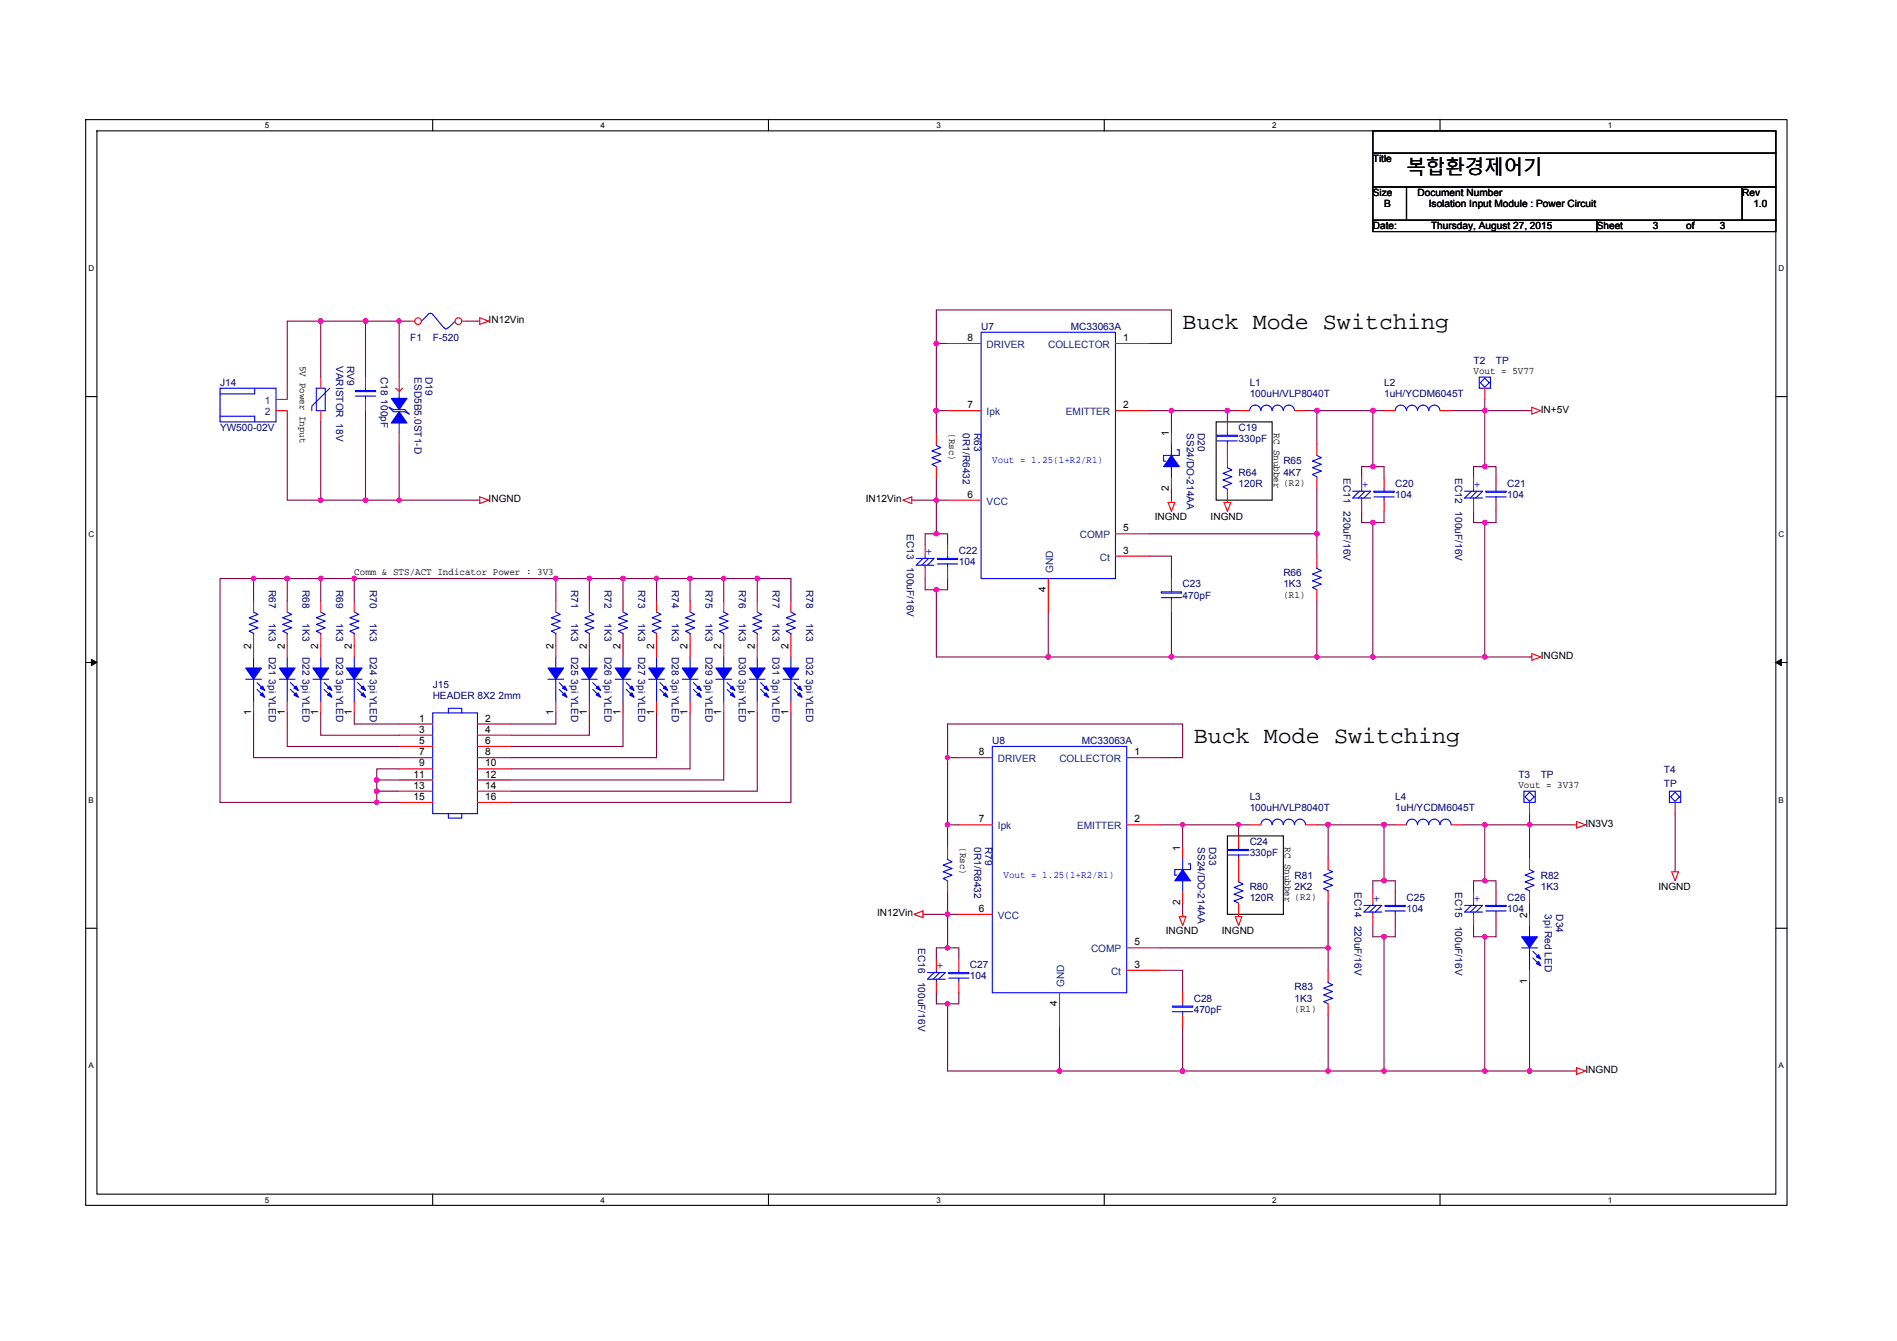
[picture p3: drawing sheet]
<svg xmlns="http://www.w3.org/2000/svg" width="297mm" height="210mm" viewBox="0 0 297 210" stroke-linecap="round" stroke-linejoin="round" font-family="sans-serif">
<path d="M13.4 18.7h266.4v170h-266.4zM15.2 20.5h262.9v166.5h-262.9z" fill="none" stroke="#000" stroke-width=".17"/>
<g fill="#fff">
<path d="M41.5 18.9h.6v1.4h-.6z"/>
<path d="M41.5 187.2h.6v1.4h-.6z"/>
</g>
<path d="M67.8 18.7v1.8M67.8 187v1.7" fill="none" stroke="#000" stroke-width=".17"/>
<g fill="#fff">
<path d="M94 18.9h.7v1.4h-.7z"/>
<path d="M94 187.2h.7v1.4h-.7z"/>
</g>
<path d="M120.3 18.7v1.8M120.3 187v1.7" fill="none" stroke="#000" stroke-width=".17"/>
<g fill="#fff">
<path d="M146.6 18.9h.7v1.4h-.7z"/>
<path d="M146.6 187.2h.7v1.4h-.7z"/>
</g>
<path d="M172.9 18.7v1.8M172.9 187v1.7" fill="none" stroke="#000" stroke-width=".17"/>
<g fill="#fff">
<path d="M199.2 18.9h.7v1.4h-.7z"/>
<path d="M199.2 187.2h.7v1.4h-.7z"/>
</g>
<path d="M225.5 18.7v1.8M225.5 187v1.7" fill="none" stroke="#000" stroke-width=".17"/>
<g fill="#fff">
<path d="M251.8 18.9h.7v1.4h-.7z"/>
<path d="M251.8 187.2h.7v1.4h-.7z"/>
<path d="M13.9 41.3h.8v1.4h-.8z"/>
<path d="M278.5 41.3h.9v1.4h-.9z"/>
<path d="M13.9 82.9h.8v1.4h-.8z"/>
<path d="M278.5 82.9h.9v1.4h-.9z"/>
</g>
<path d="M13.4 62.1h1.8M278.1 62.1h1.7" fill="none" stroke="#000" stroke-width=".17"/>
<g fill="#fff">
<path d="M13.9 124.5h.8v1.4h-.8z"/>
<path d="M278.5 124.5h.8v1.4h-.8z"/>
</g>
<path d="M13.4 103.7h1.8M278.1 103.7h1.7" fill="none" stroke="#000" stroke-width=".17"/>
<path d="M14.3 103.2l.9 .5-.9 .5zM278.1 103.7l.8-.5v1z" fill="#000" stroke="#000" stroke-width=".16"/>
<g fill="#fff">
<path d="M13.8 166.2h.9v1.4h-.9z"/>
<path d="M278.5 166.2h.8v1.4h-.8z"/>
</g>
<path d="M215 20.5h63.1v3.5h-63.1zM215 24h63.1v5.3h-63.1zM215 29.3h5.2v5.2h-5.2zM215 34.5h35v1.8h-35zM220.2 29.3h52.6v5.2h-52.6zM250 34.5h28.1v1.8h-28.1zM272.8 29.3h5.3v5.2h-5.3zM190.4 66.1h8.8v12.2h-8.8zM192.2 130.9h8.8v12.3h-8.8zM13.4 145.4h1.8M278.1 145.4h1.7" fill="none" stroke="#000" stroke-width=".17"/>
<g fill="none" stroke="#800040" stroke-width=".17">
<path d="M50.2 50.3h7v8.8M50.2 50.3h-5.2v12.2M50.2 50.3v8.8M57.2 50.3h5.3M62.5 50.3h1.7M62.5 50.3v8.8M73 50.3h1.8M146.6 53.8v10.5M148.4 53.8h-1.8v-5.3h36.8v5.3h-3.5M45 64.3v14h5.2M50.2 78.3h7M50.2 66.1v12.2"/>
<path d="M57.2 64.3v14M57.2 78.3h5.3M62.5 69.6v8.7M62.5 78.3h12.3M143.1 78.3h3.5M146.6 74.8v3.5M146.6 78.3v5.3M146.6 78.3h1.8M146.6 64.3v3.5M146.6 64.3h1.8M179.9 64.3h3.5M183.4 64.3v3.5"/>
<path d="M183.4 76.6v1.7M183.4 64.3h8.8v1.8M192.2 64.3h1.7M204.4 64.3h1.8M206.2 76.6v7M206.2 64.3v5.3M206.2 64.3h8.8M215 73.1h-1.8v1.7M215 64.3v8.8M215 73.1h1.7v1.7M215 64.3h1.7M227.2 64.3h5.3"/>
<path d="M232.5 64.3v8.8h1.7v1.7M232.5 64.3h7M232.5 62.5v1.8M232.5 73.1h-1.8v1.7M39.7 90.6h5.3v3.5M39.7 90.6h-5.2v35h24.5v-1.7h3.5M39.7 90.6v3.5M45 90.6h5.2M50.2 90.6v3.5M50.2 90.6h5.3M55.5 90.6v3.5M55.5 90.6h31.5"/>
<path d="M87 90.6v3.5M87 90.6h5.3M92.3 90.6v3.5M92.3 90.6h5.3M97.6 90.6v3.5M97.6 90.6h5.2M102.8 90.6h5.3M102.8 90.6v3.5M108.1 90.6h5.2M108.1 90.6v3.5M113.3 90.6v3.5M113.3 90.6h5.3"/>
<path d="M118.6 90.6v3.5M118.6 90.6h5.2v3.5M144.9 90.6v1.8h1.7M146.6 92.4v10.5h17.5M146.6 83.6h-1.7v1.7M146.6 83.6h1.8v1.7M148.4 90.6v1.8h-1.8M164.1 95.8v7.1M179.9 83.6h26.3M179.9 87.1h3.5v3.5M183.4 95.8v7.1M206.2 83.6v3.5"/>
<path d="M206.2 94.1v8.8M213.2 80.1v1.7h1.8M215 81.8v21.1M216.7 80.1v1.7h-1.7M230.7 80.1v1.7h1.8M232.5 81.8v21.1M234.2 80.1v1.7h-1.7M39.7 111.6v7h22.8M45 111.6v5.3h17.5M50.2 111.6v3.5h12.3M55.5 111.6v1.8h7M87 111.6v1.8h-7"/>
<path d="M92.3 111.6v3.5h-12.3M97.6 111.6v5.3h-17.6M102.8 111.6v7h-22.8M108.1 111.6v8.8h-28.1M113.3 111.6v10.5h-33.3M118.6 111.6v12.3h-38.6M123.8 111.6v14h-43.8M148.4 118.6v10.6M150.1 118.6h-1.7v-5.2h36.8v5.2h-3.5M164.1 102.9h19.3M183.4 102.9h49.1M232.5 102.9h7"/>
<path d="M59 125.6h3.5M62.5 120.4h-3.5v1.7M62.5 122.1h-3.5v1.8M148.4 129.2v3.5M148.4 129.2h1.7M148.4 139.7v3.5M181.7 129.2h3.5M185.2 129.2v3.5M185.2 129.2h8.7v1.7M193.9 129.2h1.8M206.2 129.2h1.8M208 129.2v5.2"/>
<path d="M208 129.2h8.7M216.7 137.9h1.8v1.8M216.7 129.2h1.8M216.7 137.9h-1.7v1.8M216.7 129.2v8.7M229 129.2h3.5M232.5 129.2h7v5.2M232.5 129.2v8.7h1.7v1.8M232.5 137.9h-1.8v1.8M239.5 127.4v1.8h7M262.3 127.4v8.8M144.9 143.2h3.5"/>
<path d="M146.6 155.4v1.8h1.8v10.5h17.5M148.4 143.2h1.7M148.4 148.4h-1.8v1.8M148.4 143.2v5.2M148.4 148.4h1.7v1.8M150.1 155.4v1.8h-1.7M181.7 151.9h3.5v3.5M181.7 148.4h26.3M185.2 141.4v1.8M208 141.4v7M208 148.4v3.5M208 158.9v8.8"/>
<path d="M215 144.9v1.8h1.7M216.7 146.7v21M218.5 144.9v1.8h-1.8M230.7 144.9v1.8h1.8M232.5 146.7v21M234.2 144.9v1.8h-1.7M239.5 153.7v14M239.5 141.4v1.8M165.9 167.7h19.3M165.9 160.7v7M185.2 160.7v7M185.2 167.7h47.3"/>
<path d="M232.5 167.7h7M239.5 167.7h7"/>
</g>
<g fill="#f0f" stroke="#f0f" stroke-width=".17">
<circle cx="62.5" cy="50.3" r=".34"/>
<circle cx="57.2" cy="50.3" r=".34"/>
<circle cx="50.2" cy="78.3" r=".35"/>
<circle cx="50.2" cy="50.3" r=".35"/>
<circle cx="62.5" cy="78.3" r=".34"/>
<circle cx="57.2" cy="78.3" r=".34"/>
<circle cx="97.5" cy="90.6" r=".34"/>
<circle cx="55.5" cy="90.6" r=".34"/>
<circle cx="39.7" cy="90.6" r=".34"/>
<circle cx="87" cy="90.6" r=".34"/>
<circle cx="50.2" cy="90.6" r=".35"/>
<circle cx="44.9" cy="90.6" r=".34"/>
<circle cx="92.3" cy="90.6" r=".34"/>
<circle cx="206.2" cy="64.3" r=".34"/>
<circle cx="206.2" cy="102.8" r=".34"/>
<circle cx="183.4" cy="102.8" r=".34"/>
<circle cx="164.1" cy="102.8" r=".35"/>
<circle cx="232.5" cy="102.8" r=".34"/>
<circle cx="232.5" cy="81.8" r=".34"/>
<circle cx="215" cy="102.8" r=".34"/>
<circle cx="215" cy="81.8" r=".34"/>
<circle cx="148.4" cy="157.2" r=".34"/>
<circle cx="148.4" cy="148.4" r=".34"/>
<circle cx="239.5" cy="167.7" r=".34"/>
<circle cx="208" cy="167.7" r=".35"/>
<circle cx="185.2" cy="167.7" r=".34"/>
<circle cx="165.9" cy="167.7" r=".34"/>
<circle cx="232.5" cy="167.7" r=".34"/>
<circle cx="232.5" cy="146.7" r=".34"/>
<circle cx="216.7" cy="167.7" r=".35"/>
<circle cx="216.7" cy="146.7" r=".35"/>
<circle cx="216.7" cy="137.9" r=".35"/>
<circle cx="216.7" cy="129.1" r=".35"/>
<circle cx="208" cy="129.1" r=".35"/>
<circle cx="232.5" cy="137.9" r=".34"/>
<circle cx="232.5" cy="129.1" r=".34"/>
<circle cx="193.9" cy="129.1" r=".34"/>
<circle cx="208" cy="148.4" r=".35"/>
<circle cx="148.3" cy="143.2" r=".34"/>
<circle cx="148.4" cy="129.1" r=".34"/>
<circle cx="148.4" cy="118.6" r=".34"/>
<circle cx="185.2" cy="129.1" r=".34"/>
<circle cx="239.5" cy="129.1" r=".34"/>
<circle cx="215" cy="64.3" r=".34"/>
<circle cx="215" cy="73.1" r=".34"/>
<circle cx="232.5" cy="73.1" r=".34"/>
<circle cx="232.5" cy="64.3" r=".34"/>
<circle cx="183.4" cy="64.3" r=".34"/>
<circle cx="192.2" cy="64.3" r=".34"/>
<circle cx="206.2" cy="83.6" r=".34"/>
<circle cx="146.6" cy="78.3" r=".35"/>
<circle cx="146.6" cy="64.3" r=".35"/>
<circle cx="146.6" cy="92.3" r=".35"/>
<circle cx="146.6" cy="83.6" r=".35"/>
<circle cx="146.6" cy="53.8" r=".35"/>
<circle cx="108" cy="90.6" r=".34"/>
<circle cx="118.6" cy="90.6" r=".34"/>
<circle cx="113.3" cy="90.6" r=".34"/>
<circle cx="102.8" cy="90.6" r=".35"/>
<circle cx="59" cy="122.1" r=".35"/>
<circle cx="59" cy="123.9" r=".35"/>
<circle cx="59" cy="125.6" r=".35"/>
</g>
<g fill="none" stroke="#f00" stroke-width=".17">
<path d="M50.2 59.1v1.7M74.8 50.3h.3M75.1 49.8l1.4 .5-1.4 .5zM148.4 53.8h5.2M174.7 53.8h5.2M50.2 64.3v1.8M74.8 78.3h.3M75.1 77.8l1.4 .5-1.4 .5zM141.4 78.3l1.4-.5v1zM142.8 78.3h.3M146.6 73.1v1.7M146.6 67.8v1.8"/>
<path d="M148.4 78.3h5.2M148.4 64.3h5.2M174.7 64.3h5.2M182.9 78.7h1.1l-.6 1.4zM183.4 78.3v.4M183.4 74.8v1.8M183.4 67.8v1.8M191.7 78.7h1l-.5 1.4zM192.2 76.6v2.1M192.2 71.3v1.8M193.9 64.3h1.8M202.7 64.3h1.7"/>
<path d="M206.2 69.6v1.7M206.2 74.8v1.8M213.2 74.8v1.8M213.2 78.3v1.8M234.2 74.8v1.8M234.2 78.3v1.8M239.5 64.3h.4M239.9 63.8l1.4 .5-1.4 .5zM39.7 94.1v1.7M39.7 99.4v3.5M45 94.1v1.7M45 99.4v3.5"/>
<path d="M50.2 94.1v1.7M50.2 99.4v1.7M87 99.4v3.5M87 94.1v1.7M92.3 99.4v3.5M92.3 94.1v1.7M97.6 94.1v1.7M97.6 99.4v1.7M108.1 94.1v1.7M108.1 99.4v1.7M113.3 94.1v1.7M113.3 99.4v1.7"/>
<path d="M123.8 94.1v1.7M123.8 99.4v1.7M148.4 85.3v1.8M148.4 88.8v1.8M164.1 90.6v5.2M174.7 87.1h5.2M174.7 83.6h5.2M39.7 109.9v1.7M45 109.9v1.7M62.5 113.4h5.3M62.5 115.1h5.3M62.5 116.9h5.3"/>
<path d="M62.5 118.6h5.3M74.8 113.4h5.2M74.8 115.1h5.2M74.8 116.9h5.2M74.8 118.6h5.2M87 109.9v1.7M92.3 109.9v1.7M150.1 118.6h5.3M176.4 118.6h5.3M239.5 102.9h.4M239.9 102.3l1.4 .6-1.4 .5zM62.5 120.4h5.3"/>
<path d="M62.5 122.1h5.3M62.5 123.9h5.3M62.5 125.6h5.3M74.8 120.4h5.2M74.8 122.1h5.2M74.8 123.9h5.2M74.8 125.6h5.2M148.4 137.9v1.8M148.4 132.7v1.7M150.1 129.2h5.3M176.4 129.2h5.3M185.2 139.7v1.7"/>
<path d="M185.2 132.7v1.7M193.9 130.9v1.8M193.9 134.4v3.5M195.7 129.2h1.7M204.4 129.2h1.8M208 134.4v1.8M208 139.7v1.7M218.5 129.2h1.7M227.2 129.2h1.8M239.5 125.6v1.8M246.5 129.2h.4M246.9 128.6l1.4 .6-1.4 .5z"/>
<path d="M261.8 136.5h1l-.5 1.4zM262.3 136.2v.3M143.1 143.2l1.4-.6v1.1zM144.5 143.2h.4M146.6 150.2v1.7M146.6 153.7v1.7M150.1 143.2h5.3M165.9 155.4v5.3M176.4 151.9h5.3M176.4 148.4h5.3M184.7 143.5h1l-.5 1.4zM185.2 143.2v.3"/>
<path d="M193.4 143.5h1.1l-.6 1.4zM193.9 141.4v2.1M246.5 167.7h.4M246.9 167.2l1.4 .5-1.4 .5z"/>
</g>
<g fill="none" stroke="#00f" stroke-width=".17">
<path d="M67.1 49.2l-1.1 1.1M67.8 49.2l1.7 2.1M67.8 49.2l-.4-.1-.4 .1M69.5 51.3l.3 .2 .3-.2M71.3 50.3l-1.1 1M153.6 52h21.1v38.6h-21.1zM49.5 60.8h1.4v3.5h-1.4zM51.6 60.8l-2.8 2.8v.7M146.6 69.6v.1l.7 .4-1.4 .5 1.4 .5-1.4 .6 1.4 .5-1.4 .5 .7 .4M183.4 73.1v1.7M183.4 69.6v1.7M184.3 70.4h.4v.9h-2.5v.9h.3"/>
<path d="M192.2 73.1v.1l.7 .4-1.4 .5 1.4 .6-1.4 .5 1.4 .5-1.4 .5 .7 .4M197.4 64.3a.87 .87 0 0 0-.8-.9 .87 .87 0 0 0-.9 .9M199.2 64.3a.87 .87 0 0 0-.9-.9 .87 .87 0 0 0-.9 .9M202.7 64.3a.88 .88 0 0 0-.9-.9 .88 .88 0 0 0-.9 .9 .87 .87 0 0 0-.8-.9 .87 .87 0 0 0-.9 .9M206.2 71.3l.7 .4-1.4 .5 1.4 .5-1.4 .5 1.4 .6-1.4 .5 .7 .4v.1M211.8 76.9h2.8l-1 1.1M212.9 76.9l-1.1 1.1h2.8M213.2 76.6v.3M213.2 78v.3M213.7 76.9l-1 1.1M232.7 77.8h3.1M232.7 76.9h3.1v.2h-3.1z"/>
<path d="M234.2 76.6v.3M234.2 77.8v.5M39.7 95.8l.7 .4-1.4 .5 1.4 .6-1.4 .5 1.4 .5-1.4 .5 .7 .4v.2M45 95.8l.7 .4-1.4 .5 1.4 .6-1.4 .5 1.4 .5-1.4 .5 .7 .4v.2M50.2 95.8l.7 .4-1.4 .5 1.4 .6-1.4 .5 1.4 .5-1.4 .5 .7 .4v.2M87 95.8l.7 .4-1.4 .5 1.4 .6-1.4 .5 1.4 .5-1.4 .5 .7 .4v.2M92.3 95.8l.7 .4-1.4 .5 1.4 .6-1.4 .5 1.4 .5-1.4 .5 .7 .4v.2M97.6 95.8l.7 .4-1.5 .5 1.5 .6-1.5 .5 1.5 .5-1.5 .5 .8 .4v.2M108.1 95.8l.7 .4-1.4 .5 1.4 .6-1.4 .5 1.4 .5-1.4 .5 .7 .4v.2M113.3 95.8l.7 .4-1.4 .5 1.4 .6-1.4 .5 1.4 .5-1.4 .5 .7 .4v.2M123.8 95.8l.7 .4-1.4 .5 1.4 .6-1.4 .5 1.4 .5-1.4 .5 .7 .4v.2M146.8 88.3h3.1"/>
<path d="M146.8 87.4h3.1v.2h-3.1zM148.4 87.1v.3M148.4 88.3v.5M38.5 106.4h2.4M39.7 102.9v1.7M39.7 106.4v3.5M40.2 106.9l1.1 1M40.2 108l1.1 1M43.7 106.4h2.5M45 102.9v1.7M45 106.4v3.5M45.5 106.9l1 1"/>
<path d="M45.5 108l1 1M67.8 111.6h7v15.8h-7zM70.2 111.6v-.7h2.1v.7M85.8 106.4h2.5M87 102.9v1.7M87 106.4v3.5M87.6 106.9l1 1M87.6 108l1 1M91.1 106.4h2.4M92.3 102.9v1.7M92.3 106.4v3.5M92.8 106.9l1.1 1"/>
<path d="M92.8 108l1.1 1M155.4 116.9h21v38.5h-21zM70.2 127.4v.7h2.1v-.7M148.4 134.4v.2l.7 .3-1.4 .6 1.4 .5-1.4 .5 1.4 .5-1.4 .6 .7 .3M185.2 137.9v1.8M185.2 134.4v1.8M186.1 135.3h.3v.9h-2.4v.8h.3M192.4 133.9h3.1M192.4 133h3.1v.2h-3.1zM193.9 132.7v.3M193.9 133.9v.5M193.9 137.9v.2l.7 .3-1.4 .6 1.4 .5-1.4 .5 1.4 .5-1.4 .6 .7 .3"/>
<path d="M199.2 129.1a.87 .87 0 0 0-.9-.8 .87 .87 0 0 0-.9 .8M204.4 129.1a.87 .87 0 0 0-.8-.8 .87 .87 0 0 0-.9 .8 .88 .88 0 0 0-.9-.8 .88 .88 0 0 0-.9 .8 .87 .87 0 0 0-.8-.8 .87 .87 0 0 0-.9 .8M208 136.2l.7 .3-1.4 .5 1.4 .6-1.4 .5 1.4 .5-1.4 .5 .7 .4v.2M227.2 129.1a.88 .88 0 0 0-.9-.8 .88 .88 0 0 0-.8 .8 .88 .88 0 0 0-.9-.8 .88 .88 0 0 0-.9 .8 .88 .88 0 0 0-.9-.8 .88 .88 0 0 0-.8 .8 .86 .86 0 0 0-.9-.8 .86 .86 0 0 0-.9 .8M238.6 123.9h1.8v1.7h-1.8zM239.5 124.1l.7 .7-.7 .7-.7-.7zM145.2 152.3h2.8l-1 1M146.3 152.3l-1.1 1h2.8M146.6 151.9v.4M146.6 153.3v.4M147.1 152.3l-1 1"/>
</g>
<g fill="#00f" stroke="#00f" stroke-width=".17">
<path d="M185.2 136.2l1.2 1.7h-2.4z" fill-rule="evenodd"/>
<path d="M85.8 104.6h2.5l-1.3 1.8z" fill-rule="evenodd"/>
<path d="M88.1 108.8l.3-.3 .4 .7z" fill-rule="evenodd"/>
<path d="M88.1 107.8l.3-.4 .4 .7z" fill-rule="evenodd"/>
<path d="M91.1 104.6h2.4l-1.2 1.8z" fill-rule="evenodd"/>
<path d="M93.7 108.5l.3 .7-.7-.4z" fill-rule="evenodd"/>
<path d="M93.7 107.4l.3 .7-.7-.3z" fill-rule="evenodd"/>
<path d="M38.5 104.6h2.4l-1.2 1.8z" fill-rule="evenodd"/>
<path d="M40.8 108.8l.3-.3 .4 .7z" fill-rule="evenodd"/>
<path d="M40.8 107.8l.3-.4 .4 .7z" fill-rule="evenodd"/>
<path d="M183.4 71.3l1.3 1.8h-2.5z" fill-rule="evenodd"/>
<path d="M43.7 104.6h2.5l-1.2 1.8z" fill-rule="evenodd"/>
<path d="M46 108.8l.4-.3 .3 .7z" fill-rule="evenodd"/>
<path d="M46 107.8l.4-.4 .3 .7z" fill-rule="evenodd"/>
</g>
<circle cx="65.5" cy="50.3" r=".52" fill="#fff" stroke="#f00" stroke-width=".17"/>
<path d="M64.2 50.3h.7" fill="none" stroke="#f00" stroke-width=".17"/>
<circle cx="71.8" cy="50.3" r=".52" fill="#fff" stroke="#f00" stroke-width=".17"/>
<g fill="none" stroke="#f00" stroke-width=".17">
<path d="M57.2 59.1v1.7M62.5 59.1v1.7M72.3 50.3h.7M43.2 62.5h1.8M43.2 64.3h1.8M57.2 62.5v1.8M62 60.8l.5 .5 .5-.5M62.5 67.8v1.8M192.2 66.1v1.7M192.2 69.6v1.7M216.7 64.3h1.8M216.7 74.8v1.8"/>
<path d="M216.7 78.3v1.8M225.5 64.3h1.7M230.7 74.8v1.8M230.7 78.3v1.8M232.5 60.8v1.7M55.5 99.4v3.5M55.5 94.1v1.7M102.8 94.1v1.7M102.8 99.4v3.5M118.6 94.1v1.7M118.6 99.4v3.5M144.9 85.3v1.8"/>
<path d="M144.9 88.8v1.8M183.4 90.6v1.8M183.4 94.1v1.7M206.2 92.4v1.7M206.2 87.1v1.7M50.2 101.1v1.8M50.2 109.9v1.7M55.5 109.9v1.7M97.6 101.1v1.8M97.6 109.9v1.7M102.8 109.9v1.7M108.1 101.1v1.8"/>
<path d="M108.1 109.9v1.7M113.3 101.1v1.8M113.3 109.9v1.7M118.6 109.9v1.7M123.8 101.1v1.8M123.8 109.9v1.7M215 139.7v1.7M218.5 139.7v1.7M230.7 139.7v1.7M234.2 139.7v1.7M239.5 134.4v1.8M239.5 139.7v1.7"/>
<path d="M262.3 125.6v1.8M150.1 150.2v1.7M150.1 153.7v1.7M185.2 155.4v1.8M185.2 158.9v1.8M208 157.2v1.7M208 151.9v1.8M215 143.2v1.7M218.5 143.2v1.7M230.7 143.2v1.7M234.2 143.2v1.7M239.5 143.2v1.7"/>
<path d="M239.5 151.9v1.8"/>
</g>
<g fill="none" stroke="#00f" stroke-width=".17">
<path d="M231.6 59.1h1.8v1.7h-1.8zM231.8 59.9l.7-.7 .7 .7-.7 .7zM34.5 65.2h5.4v.9M34.5 60.8h8.7v5.3h-8.7zM39.9 60.8v.9h-5.4M55.7 62h3.1M55.7 61.2h3.1v.1h-3.1zM57.2 60.8v.4M57.2 62v.5M60.9 63.8l.7 .3h1.8l.7 .7-.7-.3h-1.8zM62.5 60.8v1.7M62.5 66.1v1.7"/>
<path d="M190.6 69h3.2M190.6 68.2h3.2v.1h-3.2zM192.2 67.8v.4M192.2 69v.6M215.1 77.8h3.2M215.1 76.9h3.2v.2h-3.2zM216.7 76.6v.3M216.7 77.8v.5M220.2 64.3a.87 .87 0 0 0-.9-.9 .87 .87 0 0 0-.8 .9M225.5 64.3a.88 .88 0 0 0-.9-.9 .88 .88 0 0 0-.9 .9 .88 .88 0 0 0-.9-.9 .88 .88 0 0 0-.8 .9 .86 .86 0 0 0-.9-.9 .86 .86 0 0 0-.9 .9M229.3 76.9h2.9l-1.1 1.1M230.4 76.9l-1.1 1.1h2.9"/>
<path d="M230.7 76.6v.3M230.7 78v.3M231.3 76.9l-1.1 1.1M55.5 95.8l.7 .4-1.4 .5 1.4 .6-1.4 .5 1.4 .5-1.4 .5 .7 .4v.2M102.8 95.8l.7 .4-1.4 .5 1.4 .6-1.4 .5 1.4 .5-1.4 .5 .7 .4v.2M118.6 95.8l.7 .4-1.4 .5 1.4 .6-1.4 .5 1.4 .5-1.4 .5 .7 .4v.2M143.5 87.4h2.8l-1.1 1.1M144.5 87.4l-1 1.1h2.8M144.9 87.1v.3M144.9 88.5v.3M145.4 87.4l-1.1 1.1M181.8 93.6h3.2"/>
<path d="M181.8 92.7h3.2v.2h-3.2zM183.4 92.4v.3M183.4 93.6v.5M206.2 88.8v.2l.7 .4-1.4 .5 1.4 .5-1.4 .6 1.4 .5-1.4 .5 .7 .4M49 106.4h2.5M50.2 102.9v1.7M50.2 106.4v3.5M50.8 106.9l1 1M50.8 108l1 1M54.2 106.4h2.5M55.5 102.9v1.7M55.5 106.4v3.5"/>
<path d="M56 106.9l1.1 1M56 108l1.1 1M96.3 106.4h2.5M97.6 102.9v1.7M97.6 106.4v3.5M98.1 106.9l1 1M98.1 108l1 1M101.6 106.4h2.4M102.8 102.9v1.7M102.8 106.4v3.5M103.3 106.9l1.1 1M103.3 108l1.1 1"/>
<path d="M106.8 106.4h2.5M108.1 102.9v1.7M108.1 106.4v3.5M108.6 106.9l1 1M108.6 108l1 1M112.1 106.4h2.5M113.3 102.9v1.7M113.3 106.4v3.5M113.9 106.9l1 1M113.9 108l1 1M117.3 106.4h2.5M118.6 102.9v1.7"/>
<path d="M118.6 106.4v3.5M119.1 106.9l1.1 1M119.1 108l1.1 1M122.6 106.4h2.5M123.8 102.9v1.7M123.8 106.4v3.5M124.4 106.9l1 1M124.4 108l1 1M239.5 136.2l.7 .3-1.4 .5 1.4 .6-1.4 .5 1.4 .5-1.4 .5 .7 .4v.2M261.4 123.9h1.8v1.7h-1.8zM262.3 124.1l.7 .7-.7 .7-.7-.7zM148.5 153.2h3.2"/>
<path d="M148.5 152.3h3.2v.2h-3.2zM150.1 151.9v.4M150.1 153.2v.5M183.6 158.4h3.1M183.6 157.5h3.1v.2h-3.1zM185.2 157.2v.3M185.2 158.4v.5M208 153.7v.2l.7 .3-1.4 .5 1.4 .6-1.4 .5 1.4 .5-1.4 .5 .7 .4M213.6 141.8h2.8l-1.1 1M214.6 141.8l-1 1h2.8M215 141.4v.4M215 142.8v.4"/>
<path d="M215.5 141.8l-1.1 1M216.9 142.6h3.1M216.9 141.8h3.1v.1h-3.1zM218.5 141.4v.4M218.5 142.6v.6M229.3 141.8h2.9l-1.1 1M230.4 141.8l-1.1 1h2.9M230.7 141.4v.4M230.7 142.8v.4M231.3 141.8l-1.1 1M232.7 142.6h3.1M232.7 141.8h3.1v.1h-3.1z"/>
<path d="M234.2 141.4v.4M234.2 142.6v.6M238.3 148.4h2.4M239.5 144.9v1.8M239.5 148.4v3.5M240 148.9l1.1 1.1M240 150l1.1 1.1"/>
</g>
<g fill="#00f" stroke="#00f" stroke-width=".17">
<path d="M61.3 62.4h2.4l-1.2 1.7z" fill-rule="evenodd"/>
<path d="M62.5 64.5l1.2 1.7h-2.4z" fill-rule="evenodd"/>
<path d="M238.3 146.7h2.4l-1.2 1.7z" fill-rule="evenodd"/>
<path d="M240.6 150.9l.3-.4 .4 .7z" fill-rule="evenodd"/>
<path d="M240.9 149.5l.4 .7-.7-.4z" fill-rule="evenodd"/>
<path d="M112.1 104.6h2.5l-1.3 1.8z" fill-rule="evenodd"/>
<path d="M114.4 108.8l.3-.3 .4 .7z" fill-rule="evenodd"/>
<path d="M114.4 107.8l.3-.4 .4 .7z" fill-rule="evenodd"/>
<path d="M49 104.6h2.5l-1.3 1.8z" fill-rule="evenodd"/>
<path d="M51.6 108.5l.4 .7-.7-.4z" fill-rule="evenodd"/>
<path d="M51.6 107.4l.4 .7-.7-.3z" fill-rule="evenodd"/>
<path d="M54.2 104.6h2.5l-1.2 1.8z" fill-rule="evenodd"/>
<path d="M56.5 108.8l.4-.3 .3 .7z" fill-rule="evenodd"/>
<path d="M56.5 107.8l.4-.4 .3 .7z" fill-rule="evenodd"/>
<path d="M96.3 104.6h2.5l-1.2 1.8z" fill-rule="evenodd"/>
<path d="M98.6 108.8l.4-.3 .3 .7z" fill-rule="evenodd"/>
<path d="M98.6 107.8l.4-.4 .3 .7z" fill-rule="evenodd"/>
<path d="M101.6 104.6h2.4l-1.2 1.8z" fill-rule="evenodd"/>
<path d="M104.2 108.5l.4 .7-.7-.4z" fill-rule="evenodd"/>
<path d="M104.2 107.4l.4 .7-.7-.3z" fill-rule="evenodd"/>
<path d="M122.6 104.6h2.5l-1.3 1.8z" fill-rule="evenodd"/>
<path d="M124.9 108.8l.3-.3 .4 .7z" fill-rule="evenodd"/>
<path d="M124.9 107.8l.3-.4 .4 .7z" fill-rule="evenodd"/>
<path d="M117.3 104.6h2.5l-1.2 1.8z" fill-rule="evenodd"/>
<path d="M120 108.5l.3 .7-.7-.4z" fill-rule="evenodd"/>
<path d="M120 107.4l.3 .7-.7-.3z" fill-rule="evenodd"/>
<path d="M106.8 104.6h2.5l-1.2 1.8z" fill-rule="evenodd"/>
<path d="M109.1 108.8l.4-.3 .3 .7z" fill-rule="evenodd"/>
<path d="M109.1 107.8l.4-.4 .3 .7z" fill-rule="evenodd"/>
</g>
<g fill="#f0f" stroke="#f0f" stroke-width=".17">
<circle cx="62.5" cy="50.3" r=".34"/>
<circle cx="57.2" cy="50.3" r=".34"/>
<circle cx="50.2" cy="78.3" r=".35"/>
<circle cx="50.2" cy="50.3" r=".35"/>
<circle cx="62.5" cy="78.3" r=".34"/>
<circle cx="57.2" cy="78.3" r=".34"/>
<circle cx="97.5" cy="90.6" r=".34"/>
<circle cx="55.5" cy="90.6" r=".34"/>
<circle cx="39.7" cy="90.6" r=".34"/>
<circle cx="87" cy="90.6" r=".34"/>
<circle cx="50.2" cy="90.6" r=".35"/>
<circle cx="44.9" cy="90.6" r=".34"/>
<circle cx="92.3" cy="90.6" r=".34"/>
<circle cx="206.2" cy="64.3" r=".34"/>
<circle cx="206.2" cy="102.8" r=".34"/>
<circle cx="183.4" cy="102.8" r=".34"/>
<circle cx="164.1" cy="102.8" r=".35"/>
<circle cx="232.5" cy="102.8" r=".34"/>
<circle cx="232.5" cy="81.8" r=".34"/>
<circle cx="215" cy="102.8" r=".34"/>
<circle cx="215" cy="81.8" r=".34"/>
<circle cx="148.4" cy="157.2" r=".34"/>
<circle cx="148.4" cy="148.4" r=".34"/>
<circle cx="239.5" cy="167.7" r=".34"/>
<circle cx="208" cy="167.7" r=".35"/>
<circle cx="185.2" cy="167.7" r=".34"/>
<circle cx="165.9" cy="167.7" r=".34"/>
<circle cx="232.5" cy="167.7" r=".34"/>
<circle cx="232.5" cy="146.7" r=".34"/>
<circle cx="216.7" cy="167.7" r=".35"/>
<circle cx="216.7" cy="146.7" r=".35"/>
<circle cx="216.7" cy="137.9" r=".35"/>
<circle cx="216.7" cy="129.1" r=".35"/>
<circle cx="208" cy="129.1" r=".35"/>
<circle cx="232.5" cy="137.9" r=".34"/>
<circle cx="232.5" cy="129.1" r=".34"/>
<circle cx="193.9" cy="129.1" r=".34"/>
<circle cx="208" cy="148.4" r=".35"/>
<circle cx="148.3" cy="143.2" r=".34"/>
<circle cx="148.4" cy="129.1" r=".34"/>
<circle cx="148.4" cy="118.6" r=".34"/>
<circle cx="185.2" cy="129.1" r=".34"/>
<circle cx="239.5" cy="129.1" r=".34"/>
<circle cx="215" cy="64.3" r=".34"/>
<circle cx="215" cy="73.1" r=".34"/>
<circle cx="232.5" cy="73.1" r=".34"/>
<circle cx="232.5" cy="64.3" r=".34"/>
<circle cx="183.4" cy="64.3" r=".34"/>
<circle cx="192.2" cy="64.3" r=".34"/>
<circle cx="206.2" cy="83.6" r=".34"/>
<circle cx="146.6" cy="78.3" r=".35"/>
<circle cx="146.6" cy="64.3" r=".35"/>
<circle cx="146.6" cy="92.3" r=".35"/>
<circle cx="146.6" cy="83.6" r=".35"/>
<circle cx="146.6" cy="53.8" r=".35"/>
<circle cx="108" cy="90.6" r=".34"/>
<circle cx="118.6" cy="90.6" r=".34"/>
<circle cx="113.3" cy="90.6" r=".34"/>
<circle cx="102.8" cy="90.6" r=".35"/>
<circle cx="59" cy="122.1" r=".35"/>
<circle cx="59" cy="123.9" r=".35"/>
<circle cx="59" cy="125.6" r=".35"/>
</g>
<g font-size="3.7">
<text x="185.2" y="51.5">Buck Mode Switching</text>
<text x="186.9" y="116.3">Buck Mode Switching</text>
</g>
<text font-size="3" x="220.2" y="27.3">복합환경제어기</text>
<g font-size="1.9" fill="#00f">
<text x="213.2" y="76.4">+</text>
<text x="230.7" y="76.4">+</text>
<text x="144.9" y="86.9">+</text>
<text x="215" y="141.2">+</text>
<text x="230.7" y="141.2">+</text>
<text x="146.6" y="151.7">+</text>
</g>
<g font-size="1.6">
<text x="215" y="25.4">Title</text>
<text x="215" y="30.6">Size</text>
<text x="215" y="35.9">Date:</text>
<text x="216.7" y="32.4">B</text>
<text x="222" y="30.6">Document Number</text>
<text x="223.7" y="32.4">Isolation Input Module : Power Circuit</text>
<text x="224.1" y="35.9">Thursday, August 27, 2015</text>
<text x="250" y="35.9">Sheet</text>
<text x="258.8" y="35.9">3</text>
<text x="264.1" y="35.9">of</text>
<text x="269.3" y="35.9">3</text>
<text x="272.8" y="30.6">Rev</text>
<text x="274.5" y="32.4">1.0</text>
<text x="76.5" y="50.6">IN12Vin</text>
<text x="151.5" y="53.4">8</text>
<text x="175.9" y="53.4">1</text>
<text x="47" y="57.3" transform="rotate(90 47 57.3)">5V Power Input</text>
<text x="230.7" y="58.5">Vout = 5V77</text>
<text x="151.5" y="63.9">7</text>
<text x="175.9" y="63.9">2</text>
<text x="241.3" y="64.6">IN+5V</text>
<text x="148.6" y="67.8" transform="rotate(90 148.6 67.8)">(Rsc)</text>
<text x="183" y="68.3" transform="rotate(-90 183 68.3)">1</text>
<text x="199.5" y="67.8" transform="rotate(90 199.5 67.8)">RC Snubber</text>
<text x="151.5" y="77.9">6</text>
<text x="183" y="76.9" transform="rotate(-90 183 76.9)">2</text>
<text x="201" y="76.1">(R2)</text>
<text x="76.5" y="78.7">INGND</text>
<text x="135.6" y="78.7">IN12Vin</text>
<text x="175.9" y="83.2">5</text>
<text x="180.8" y="81.5">INGND</text>
<text x="189.6" y="81.5">INGND</text>
<text x="175.9" y="86.7">3</text>
<text x="55.5" y="90.1">Comm &amp; STS/ACT Indicator Power : 3V3</text>
<text x="163.8" y="92.7" transform="rotate(-90 163.8 92.7)">4</text>
<text x="201" y="93.6">(R1)</text>
<text x="39.3" y="101.6" transform="rotate(-90 39.3 101.6)">2</text>
<text x="44.6" y="101.6" transform="rotate(-90 44.6 101.6)">2</text>
<text x="49.8" y="101.6" transform="rotate(-90 49.8 101.6)">2</text>
<text x="55.1" y="101.6" transform="rotate(-90 55.1 101.6)">2</text>
<text x="86.7" y="101.6" transform="rotate(-90 86.7 101.6)">2</text>
<text x="91.9" y="101.6" transform="rotate(-90 91.9 101.6)">2</text>
<text x="97.2" y="101.6" transform="rotate(-90 97.2 101.6)">2</text>
<text x="102.4" y="101.6" transform="rotate(-90 102.4 101.6)">2</text>
<text x="107.7" y="101.6" transform="rotate(-90 107.7 101.6)">2</text>
<text x="112.9" y="101.6" transform="rotate(-90 112.9 101.6)">2</text>
<text x="118.2" y="101.6" transform="rotate(-90 118.2 101.6)">2</text>
<text x="123.5" y="101.6" transform="rotate(-90 123.5 101.6)">2</text>
<text x="241.3" y="103.2">INGND</text>
<text x="39.3" y="112" transform="rotate(-90 39.3 112)">1</text>
<text x="44.6" y="112" transform="rotate(-90 44.6 112)">1</text>
<text x="49.8" y="112" transform="rotate(-90 49.8 112)">1</text>
<text x="55.1" y="112" transform="rotate(-90 55.1 112)">1</text>
<text x="65.6" y="113">1</text>
<text x="76" y="113">2</text>
<text x="86.7" y="112" transform="rotate(-90 86.7 112)">1</text>
<text x="91.9" y="112" transform="rotate(-90 91.9 112)">1</text>
<text x="97.2" y="112" transform="rotate(-90 97.2 112)">1</text>
<text x="102.4" y="112" transform="rotate(-90 102.4 112)">1</text>
<text x="107.7" y="112" transform="rotate(-90 107.7 112)">1</text>
<text x="112.9" y="112" transform="rotate(-90 112.9 112)">1</text>
<text x="118.2" y="112" transform="rotate(-90 118.2 112)">1</text>
<text x="123.5" y="112" transform="rotate(-90 123.5 112)">1</text>
<text x="65.6" y="114.7">3</text>
<text x="65.6" y="116.5">5</text>
<text x="65.6" y="118.3">7</text>
<text x="76" y="114.7">4</text>
<text x="76" y="116.5">6</text>
<text x="76" y="118.3">8</text>
<text x="153.3" y="118.3">8</text>
<text x="177.6" y="118.3">1</text>
<text x="64.7" y="121.8">11</text>
<text x="64.7" y="123.5">13</text>
<text x="64.7" y="125.3">15</text>
<text x="65.6" y="120">9</text>
<text x="76" y="120">10</text>
<text x="76" y="121.8">12</text>
<text x="76" y="123.5">14</text>
<text x="76" y="125.3">16</text>
<text x="237.8" y="123.4">Vout = 3V37</text>
<text x="153.3" y="128.8">7</text>
<text x="177.6" y="128.8">2</text>
<text x="248.3" y="129.5">IN3V3</text>
<text x="150.4" y="132.7" transform="rotate(90 150.4 132.7)">(Rsc)</text>
<text x="184.8" y="133.2" transform="rotate(-90 184.8 133.2)">1</text>
<text x="201.2" y="132.7" transform="rotate(90 201.2 132.7)">RC Snubber</text>
<text x="137.3" y="143.5">IN12Vin</text>
<text x="153.3" y="142.8">6</text>
<text x="184.8" y="141.8" transform="rotate(-90 184.8 141.8)">2</text>
<text x="202.7" y="140.9">(R2)</text>
<text x="239.1" y="143.7" transform="rotate(-90 239.1 143.7)">2</text>
<text x="259.7" y="139.3">INGND</text>
<text x="177.6" y="148">5</text>
<text x="182.5" y="146.3">INGND</text>
<text x="191.3" y="146.3">INGND</text>
<text x="177.6" y="151.6">3</text>
<text x="239.1" y="154.1" transform="rotate(-90 239.1 154.1)">1</text>
<text x="165.5" y="157.6" transform="rotate(-90 165.5 157.6)">4</text>
<text x="202.7" y="158.4">(R1)</text>
<text x="248.3" y="168.1">INGND</text>
</g>
<g font-size="1.6" fill="#000080">
<text x="64.2" y="53.4">F1</text>
<text x="67.8" y="53.4">F-520</text>
<text x="153.6" y="51.7">U7</text>
<text x="167.7" y="51.7">MC33063A</text>
<text x="52.6" y="57.3" transform="rotate(90 52.6 57.3)">VARISTOR 18V</text>
<text x="54.4" y="57.3" transform="rotate(90 54.4 57.3)">RV9</text>
<text x="59.6" y="59.1" transform="rotate(90 59.6 59.1)">C18 100pF</text>
<text x="64.9" y="59.1" transform="rotate(90 64.9 59.1)">ESD5B5.0ST1-D</text>
<text x="66.7" y="59.1" transform="rotate(90 66.7 59.1)">D19</text>
<text x="230.7" y="56.9">T2</text>
<text x="234.2" y="56.9">TP</text>
<text x="34.5" y="60.5">J14</text>
<text x="195.7" y="60.5">L1</text>
<text x="195.7" y="62.2">100uH/VLP8040T</text>
<text x="216.7" y="60.5">L2</text>
<text x="216.7" y="62.2">1uH/YCDM6045T</text>
<text x="34.5" y="67.5">YW500-02V</text>
<text x="150.8" y="67.8" transform="rotate(90 150.8 67.8)">0R1/R6432</text>
<text x="152.5" y="67.8" transform="rotate(90 152.5 67.8)">R63</text>
<text x="185.8" y="67.8" transform="rotate(90 185.8 67.8)">SS24/DO-214AA</text>
<text x="187.6" y="67.8" transform="rotate(90 187.6 67.8)">D20</text>
<text x="193.9" y="67.5">C19</text>
<text x="193.9" y="69.2">330pF</text>
<text x="193.9" y="74.5">R64</text>
<text x="193.9" y="76.2">120R</text>
<text x="201" y="72.7">R65</text>
<text x="201" y="74.5">4K7</text>
<text x="210.4" y="74.8" transform="rotate(90 210.4 74.8)">EC11</text>
<text x="218.5" y="76.2">C20</text>
<text x="218.5" y="78">104</text>
<text x="227.9" y="74.8" transform="rotate(90 227.9 74.8)">EC12</text>
<text x="236" y="76.2">C21</text>
<text x="236" y="78">104</text>
<text x="142" y="83.6" transform="rotate(90 142 83.6)">EC13</text>
<text x="210.4" y="80.1" transform="rotate(90 210.4 80.1)">220uF/16V</text>
<text x="227.9" y="80.1" transform="rotate(90 227.9 80.1)">100uF/16V</text>
<text x="142" y="88.8" transform="rotate(90 142 88.8)">100uF/16V</text>
<text x="150.1" y="86.7">C22</text>
<text x="150.1" y="88.5">104</text>
<text x="42.1" y="92.4" transform="rotate(90 42.1 92.4)">R67</text>
<text x="47.4" y="92.4" transform="rotate(90 47.4 92.4)">R68</text>
<text x="52.6" y="92.4" transform="rotate(90 52.6 92.4)">R69</text>
<text x="57.9" y="92.4" transform="rotate(90 57.9 92.4)">R70</text>
<text x="89.4" y="92.4" transform="rotate(90 89.4 92.4)">R71</text>
<text x="94.7" y="92.4" transform="rotate(90 94.7 92.4)">R72</text>
<text x="99.9" y="92.4" transform="rotate(90 99.9 92.4)">R73</text>
<text x="105.2" y="92.4" transform="rotate(90 105.2 92.4)">R74</text>
<text x="110.5" y="92.4" transform="rotate(90 110.5 92.4)">R75</text>
<text x="115.7" y="92.4" transform="rotate(90 115.7 92.4)">R76</text>
<text x="121" y="92.4" transform="rotate(90 121 92.4)">R77</text>
<text x="126.2" y="92.4" transform="rotate(90 126.2 92.4)">R78</text>
<text x="185.2" y="92">C23</text>
<text x="185.2" y="93.7">470pF</text>
<text x="201" y="90.2">R66</text>
<text x="201" y="92">1K3</text>
<text x="42.1" y="97.6" transform="rotate(90 42.1 97.6)">1K3</text>
<text x="47.4" y="97.6" transform="rotate(90 47.4 97.6)">1K3</text>
<text x="52.6" y="97.6" transform="rotate(90 52.6 97.6)">1K3</text>
<text x="57.9" y="97.6" transform="rotate(90 57.9 97.6)">1K3</text>
<text x="89.4" y="97.6" transform="rotate(90 89.4 97.6)">1K3</text>
<text x="94.7" y="97.6" transform="rotate(90 94.7 97.6)">1K3</text>
<text x="99.9" y="97.6" transform="rotate(90 99.9 97.6)">1K3</text>
<text x="105.2" y="97.6" transform="rotate(90 105.2 97.6)">1K3</text>
<text x="110.5" y="97.6" transform="rotate(90 110.5 97.6)">1K3</text>
<text x="115.7" y="97.6" transform="rotate(90 115.7 97.6)">1K3</text>
<text x="121" y="97.6" transform="rotate(90 121 97.6)">1K3</text>
<text x="126.2" y="97.6" transform="rotate(90 126.2 97.6)">1K3</text>
<text x="42.1" y="102.9" transform="rotate(90 42.1 102.9)">D21 3pi YLED</text>
<text x="47.4" y="102.9" transform="rotate(90 47.4 102.9)">D22 3pi YLED</text>
<text x="52.6" y="102.9" transform="rotate(90 52.6 102.9)">D23 3pi YLED</text>
<text x="57.9" y="102.9" transform="rotate(90 57.9 102.9)">D24 3pi YLED</text>
<text x="67.8" y="107.8">J15</text>
<text x="89.4" y="102.9" transform="rotate(90 89.4 102.9)">D25 3pi YLED</text>
<text x="94.7" y="102.9" transform="rotate(90 94.7 102.9)">D26 3pi YLED</text>
<text x="99.9" y="102.9" transform="rotate(90 99.9 102.9)">D27 3pi YLED</text>
<text x="105.2" y="102.9" transform="rotate(90 105.2 102.9)">D28 3pi YLED</text>
<text x="110.5" y="102.9" transform="rotate(90 110.5 102.9)">D29 3pi YLED</text>
<text x="115.7" y="102.9" transform="rotate(90 115.7 102.9)">D30 3pi YLED</text>
<text x="121" y="102.9" transform="rotate(90 121 102.9)">D31 3pi YLED</text>
<text x="126.2" y="102.9" transform="rotate(90 126.2 102.9)">D32 3pi YLED</text>
<text x="67.8" y="109.5">HEADER 8X2 2mm</text>
<text x="155.4" y="116.5">U8</text>
<text x="169.4" y="116.5">MC33063A</text>
<text x="195.7" y="125.3">L3</text>
<text x="218.5" y="125.3">L4</text>
<text x="237.8" y="121.8">T3</text>
<text x="241.3" y="121.8">TP</text>
<text x="260.5" y="121.1">T4</text>
<text x="260.5" y="123.2">TP</text>
<text x="195.7" y="127">100uH/VLP8040T</text>
<text x="218.5" y="127">1uH/YCDM6045T</text>
<text x="152.5" y="132.7" transform="rotate(90 152.5 132.7)">0R1/R6432</text>
<text x="154.3" y="132.7" transform="rotate(90 154.3 132.7)">R79</text>
<text x="187.6" y="132.7" transform="rotate(90 187.6 132.7)">SS24/DO-214AA</text>
<text x="189.3" y="132.7" transform="rotate(90 189.3 132.7)">D33</text>
<text x="195.7" y="132.3">C24</text>
<text x="195.7" y="134">330pF</text>
<text x="202.7" y="137.6">R81</text>
<text x="241.3" y="137.6">R82</text>
<text x="195.7" y="139.3">R80</text>
<text x="195.7" y="141.1">120R</text>
<text x="202.7" y="139.3">2K2</text>
<text x="212.1" y="139.7" transform="rotate(90 212.1 139.7)">EC14</text>
<text x="220.2" y="141.1">C25</text>
<text x="220.2" y="142.8">104</text>
<text x="227.9" y="139.7" transform="rotate(90 227.9 139.7)">EC15</text>
<text x="236" y="141.1">C26</text>
<text x="236" y="142.8">104</text>
<text x="241.3" y="139.3">1K3</text>
<text x="241.9" y="143.2" transform="rotate(90 241.9 143.2)">3pi Red LED</text>
<text x="243.6" y="143.2" transform="rotate(90 243.6 143.2)">D34</text>
<text x="143.8" y="148.4" transform="rotate(90 143.8 148.4)">EC16</text>
<text x="212.1" y="144.9" transform="rotate(90 212.1 144.9)">220uF/16V</text>
<text x="227.9" y="144.9" transform="rotate(90 227.9 144.9)">100uF/16V</text>
<text x="143.8" y="153.7" transform="rotate(90 143.8 153.7)">100uF/16V</text>
<text x="151.9" y="151.6">C27</text>
<text x="151.9" y="153.3">104</text>
<text x="202.7" y="155.1">R83</text>
<text x="186.9" y="156.8">C28</text>
<text x="186.9" y="158.6">470pF</text>
<text x="202.7" y="156.8">1K3</text>
</g>
<g font-size="1.6" fill="#004080">
<text x="154.5" y="54.5">DRIVER</text>
<text x="164.1" y="54.5">COLLECTOR</text>
<text x="41.5" y="63.3">1</text>
<text x="41.5" y="65">2</text>
<text x="154.5" y="65">Ipk</text>
<text x="166.9" y="65">EMITTER</text>
<text x="154.5" y="79">VCC</text>
<text x="164.9" y="89.7" transform="rotate(-90 164.9 89.7)">GND</text>
<text x="169.1" y="84.3">COMP</text>
<text x="172.2" y="87.8">Ct</text>
<text x="156.2" y="119.4">DRIVER</text>
<text x="165.9" y="119.4">COLLECTOR</text>
<text x="156.2" y="129.9">Ipk</text>
<text x="168.7" y="129.9">EMITTER</text>
<text x="156.2" y="143.9">VCC</text>
<text x="170.8" y="149.1">COMP</text>
<text x="166.6" y="154.6" transform="rotate(-90 166.6 154.6)">GND</text>
<text x="174" y="152.7">Ct</text>
</g>
<g font-size="1.6" fill="#00f">
<text x="155.4" y="72.6">Vout = 1.25(1+R2/R1)</text>
<text x="157.1" y="137.4">Vout = 1.25(1+R2/R1)</text>
</g>
<g font-size="1.3">
<text x="41.5" y="20">5</text>
<text x="94" y="20">4</text>
<text x="146.6" y="20">3</text>
<text x="199.2" y="20">2</text>
<text x="251.8" y="20">1</text>
<text x="13.9" y="42.4">D</text>
<text x="278.5" y="42.4">D</text>
<text x="13.9" y="84">C</text>
<text x="278.5" y="84">C</text>
<text x="13.9" y="125.7">B</text>
<text x="278.5" y="125.7">B</text>
<text x="13.9" y="167.3">A</text>
<text x="278.5" y="167.3">A</text>
<text x="41.5" y="188.3">5</text>
<text x="94" y="188.3">4</text>
<text x="146.6" y="188.3">3</text>
<text x="199.2" y="188.3">2</text>
<text x="251.8" y="188.3">1</text>
</g>
</svg>
